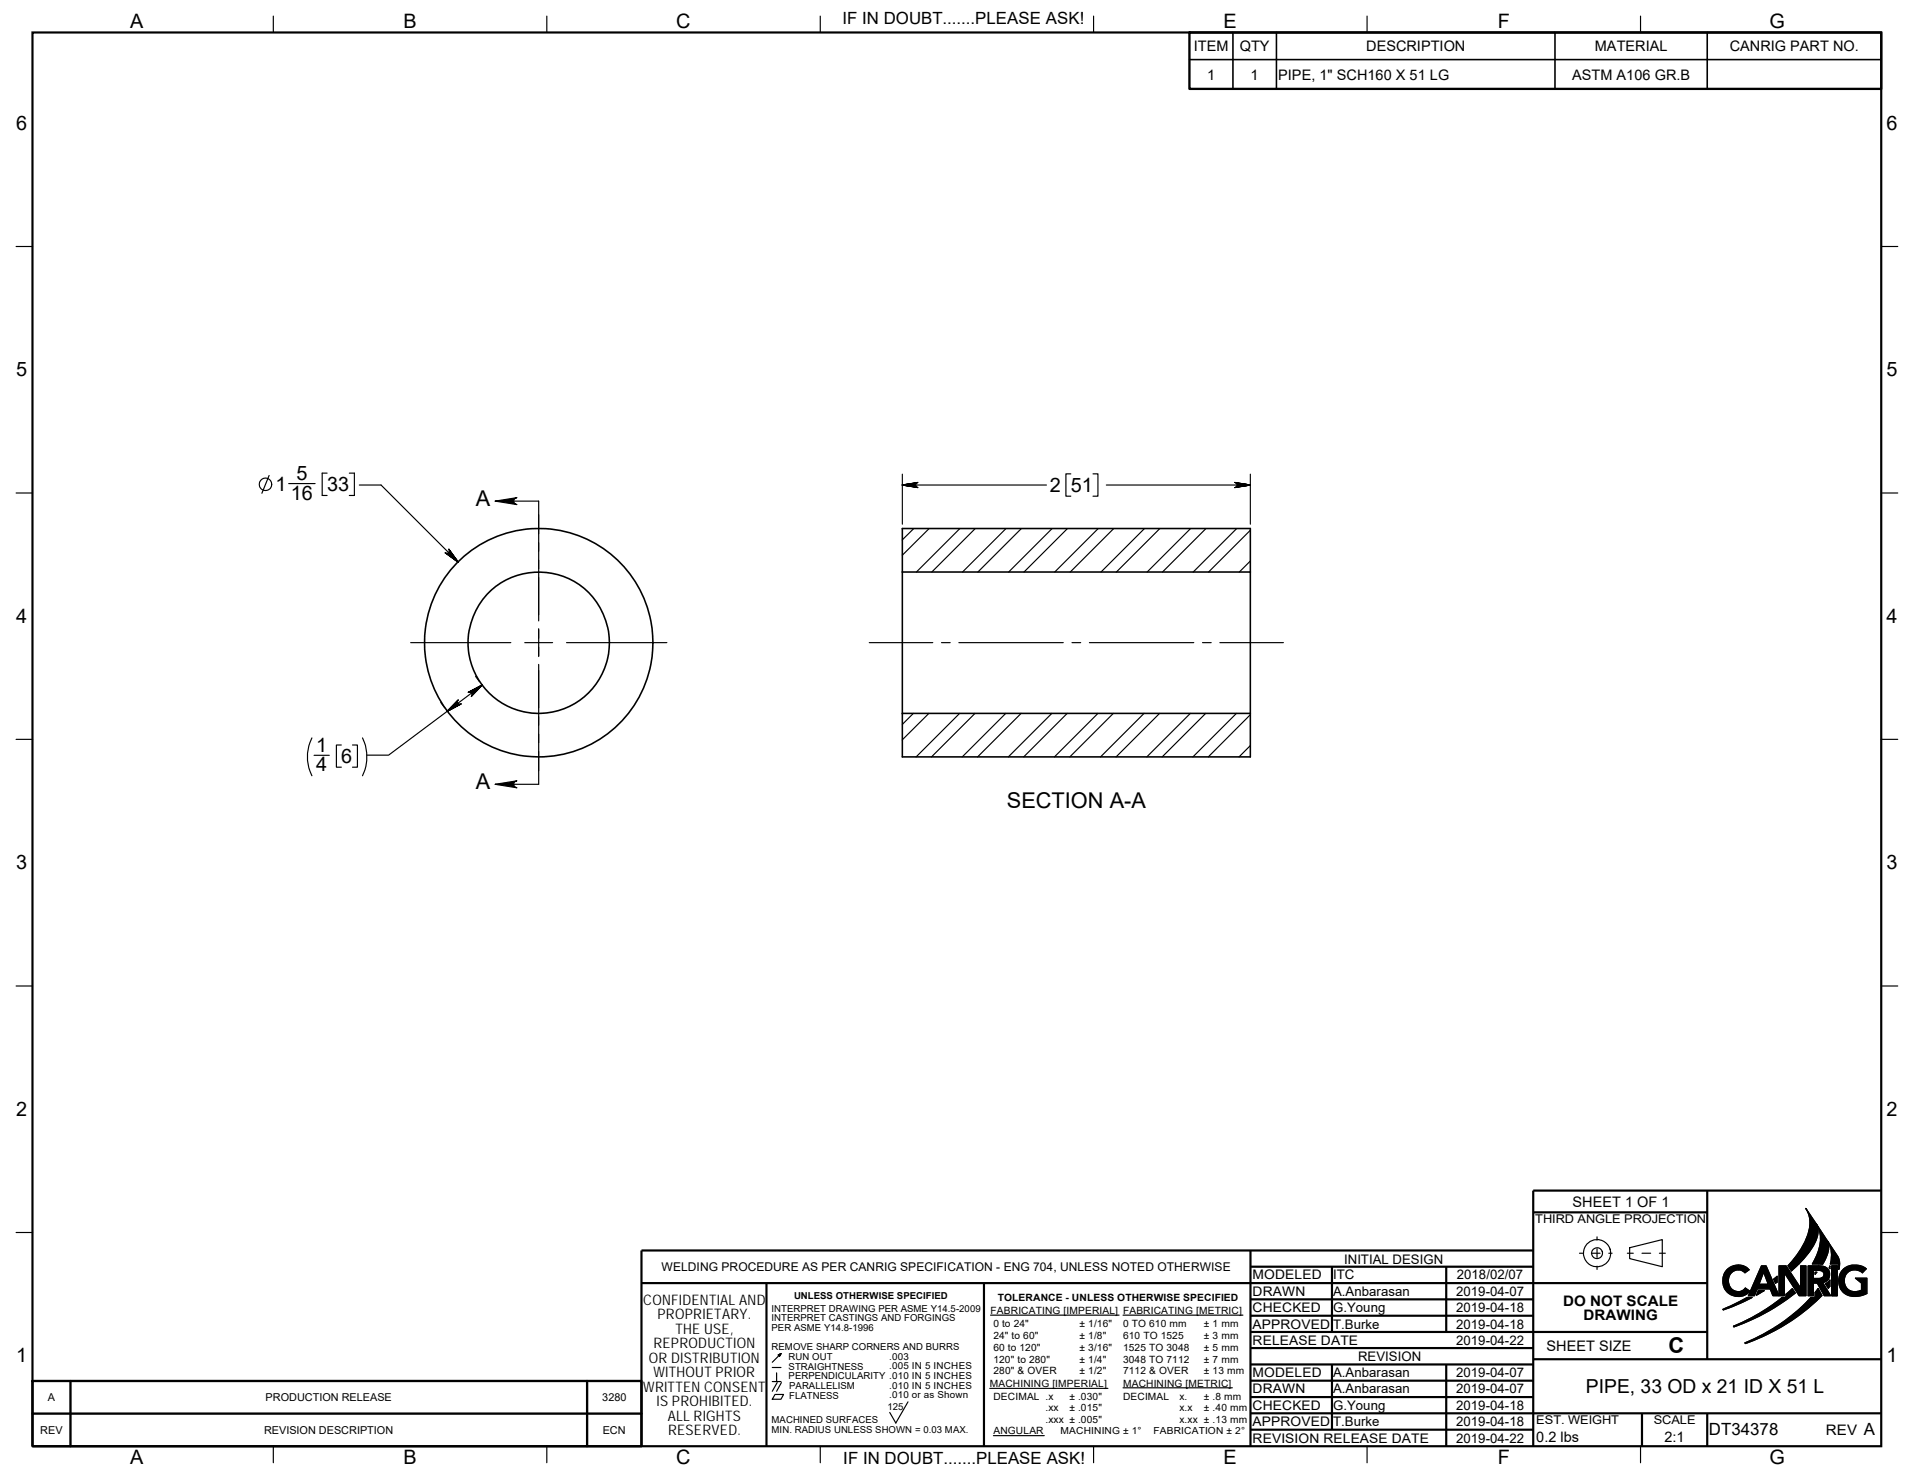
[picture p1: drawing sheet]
<svg xmlns="http://www.w3.org/2000/svg" width="279mm" height="216mm" viewBox="0 0 279 216" stroke-linecap="round" stroke-linejoin="round" font-family="sans-serif">
<g fill="none" stroke="#000" stroke-width=".17">
<path d="M39.9 2.3v2.4M79.8 2.3v2.4M119.7 2.3v2.4M159.6 2.3v2.4M199.6 2.3v2.4M239.5 2.3v2.4M2.3 36h2.5M274.6 36h2.4M2.3 72h2.5M39.3 69.4l-1.1 2.6M42.1 70.6h3.9M47.8 69.1h-.8v3.2h.8"/>
<path d="M51 69.1h.7v3.2h-.7M52.5 70.8h3.1l11.3 11.2M72.3 73.2h6.3v17.4M131.7 70.8h21.1M131.7 69.2v7.3M133.4 77.2l-1.7 1.6M135.6 77.2l-3.9 3.8M140.1 77.2l-6.3 6.3M142.4 77.2l-6.4 6.3M146.9 77.2l-6.4 6.3M149.1 77.2l-6.4 6.3M153.6 77.2l-6.4 6.3"/>
<path d="M155.8 77.2l-6.3 6.3M156.3 69.2h-.7v3.2h.7M159.6 69.2h.7v3.2h-.7M160.3 77.2l-6.3 6.3M161.5 70.8h21M162.6 77.2l-6.4 6.3M167.1 77.2l-6.4 6.3M169.3 77.2l-6.3 6.3M173.8 77.2l-6.4 6.3M176 77.2l-6.3 6.3M180.5 77.2l-6.3 6.3M182.5 77.4l-6.1 6.1"/>
<path d="M182.5 69.2v7.3M274.6 72h2.4M59.9 93.8h14.7M69.4 98.7l.6 .8M76.6 93.8h4.1M78.6 91.8v4M78.6 97v17.5h-6.3M82.7 93.8h14.6M126.9 93.8h9.3M137.4 93.8h1.3M140 93.8h15.2M156.5 93.8h1.3"/>
<path d="M159 93.8h15.3M175.5 93.8h1.3M178.1 93.8h9.2M182.5 81.9l-1.6 1.6M2.3 107.9h2.5M4.7 107.9h.1M45.5 107.7a6.2 6.2 0 0 0 0 5.5M45.8 110.3h2.3M49.8 108.8h-.7v3.2h.7M51.5 108.8h.7v3.2h-.7M52.9 107.7a6.4 6.4 0 0 1 0 5.5M64.3 102.6l.6 .7"/>
<path d="M70.4 100l-13.7 10.2h-3.1M133.3 104.1l-1.6 1.6M135.6 104.1l-3.9 3.9M140.1 104.1l-6.4 6.4M142.3 104.1l-6.3 6.4M146.8 104.1l-6.3 6.4M149.1 104.1l-6.4 6.4M153.5 104.1l-6.3 6.4M155.8 104.1l-6.4 6.4M160.3 104.1l-6.4 6.4M162.5 104.1l-6.3 6.4M167 104.1l-6.3 6.4"/>
<path d="M169.3 104.1l-6.4 6.4M173.8 104.1l-6.4 6.4M176 104.1l-6.3 6.4M180.5 104.1l-6.4 6.4M182.5 104.3l-6.1 6.2M182.5 108.8l-1.6 1.7M274.6 107.9h2.4M2.3 143.9h2.5M274.6 143.9h2.4M2.3 179.9h2.5M265.1 178.6l.1 .2a2.13 2.13 0 0 1 .2 1.3 9.3 9.3 0 0 1-2.8 4.4M265.1 178.6l1.6 2.5 .2 .5a3.8 3.8 0 0 1-.9 3l-1.4-.1a6.3 6.3 0 0 0 .9-5.2z"/>
<path d="M265.1 178.6l-1.5-2.2a4.4 4.4 0 0 1 .1 4.3 13.9 13.9 0 0 1-2.7 4.1l.5 .7 1.1-1M274.6 179.9h2.4M112.7 199.6h1.3M114 197.6l-1.3 1.3M144.6 192h18.8M163.9 192h17.5M230.6 182.9h.4M232.3 182.9h1.3M233.1 180.6v.4M233.1 182.3v1.3M233.1 184.8v.5M234.8 182.9h.5"/>
<path d="M237.6 182.9h.8M237.9 182.1l4.8-1.1v3.9l-4.8-1.2zM239.7 182.9h1.3M242.2 182.9h.9M251.5 191.1l3.5-1.7h.8l-2.7 1.3-1.5 .5zM252.1 185.4v-.1a2.32 2.32 0 0 1 3-.2l.2 .3-.6 .4-.5-.4h-.7l-.6 .3-.5 .5a1.82 1.82 0 0 0 .5 2l.4 .3 .6 .1 .5-.2 .4-.4 .6 .5-.7 .6a2.43 2.43 0 0 1-2-.1l-.5-.3-.5-.7a2.87 2.87 0 0 1 0-2zM253 193.6a27.2 27.2 0 0 0 7.2-4.2h.5v-.5l.9-.8 .5 .7a30.9 30.9 0 0 1-9 4.9zM254.7 196a27.2 27.2 0 0 0 9.7-6.6h.6v-.7l.4-.6 .6 1a29.4 29.4 0 0 1-11.2 7zM256.7 188.4h.8l-1.1 .7zM257.1 184.8h.7l1.9 4.3h-.9l-.4-.9h-1.9l-.4 .9h-.9zM257.5 185.7l.6 1.8h-1.3zM258.9 186.7l.5-.4v.9l-.2 .1z"/>
<path d="M259.7 184.8h1l2.1 3.2v-3.2h.8v4.3h-1l-2.1-3.3v3.3h-.8zM262.6 184.5h.1M263.9 184.8h2.2l.5 .2 .3 .3 .2 .5-.1 .8-.3 .4-.6 .2 1.1 1.9h-.9l-1-1.8h-.6v1.8h-.8zM264.7 185.4l1.1 .1 .2 .1 .3 .2-.1 .5-.4 .3h-1.1zM265 185.7h.2l-.2 .3zM266.5 187.4l.6-.5v.9l-.2 .3zM266.8 181.1l1.7 2.7a2.42 2.42 0 0 1-.1 1.5v-.8h-1.2a4.1 4.1 0 0 0-.4-3.4zM267.1 184.8v.4l-.1-.1zM267.4 184.8h.8v4.3h-.8zM269.1 185.3v-.1a2.72 2.72 0 0 1 3.3 0l-.5 .6-.5-.3-.4-.1h-.6l-.5 .2-.5 .6-.2 .9 .2 .6 .4 .5 .6 .3h.9l.4-.2v-1l-.9-.7h1.7v2.2a2.93 2.93 0 0 1-3.3 0l-.4-.5a2.49 2.49 0 0 1 .1-2.8zM39.9 211.1v2.4M79.8 211.1v2.4"/>
<path d="M112.7 201.7h1.3M113.1 203.6h1.3l-.4 .7h-1.3zM113.4 200.4v1.3M113.5 201.8l-.8 1.3M114.1 201.8l-.7 1.3M119.7 211.1v2.4M132.5 204.6l-1.7 3.1-.9-1.5M144.5 202.7h17.2M145 209.6h7.4M159.6 211.1v2.4M163.9 202.6h16M199.6 211.1v2.4"/>
<path d="M239.5 211.1v2.4"/>
<circle cx="38.8" cy="70.7" r=".91"/>
<circle cx="233.1" cy="182.9" r=".79"/>
<circle cx="233.1" cy="182.9" r="1.99"/>
</g>
<g fill="none" stroke="#000" stroke-width=".32">
<path d="M4.7 4.7h269.9v206.4h-269.9zM223.8 177h25.4M249.2 173.8v24.6M274.6 173.8h-50.8v37.3M93.6 187.3h155.6M111.9 187.3v23.8M143.6 187.3v23.8M182.5 192.1h41.3M182.5 182.5v28.6M182.5 189.7h41.3M182.5 184.9h41.3M182.5 194.4h66.7"/>
<path d="M182.5 196.8h41.3M182.5 199.2h41.3M194.4 184.9v9.5M194.4 199.2v9.5M211.1 184.9v9.5M211.1 199.2v11.9M223.8 198.4h50.8M223.8 182.5h-130.2v28.6M182.5 206.3h92.1M182.5 201.5h41.3M182.5 203.9h41.3M182.5 208.7h41.3"/>
<path d="M239.7 206.3v4.8M249.2 206.3v4.8"/>
</g>
<g fill="#000" stroke="#000" stroke-width=".17">
<path d="M72.3 73.2l3.2-.6-.3 .2a.51 .51 0 0 0-.2 .5 .51 .51 0 0 0 .5 .4z" fill-rule="evenodd"/>
<path d="M131.7 70.8l2.3-.4z" fill-rule="evenodd"/>
<path d="M131.7 70.8l2.2-.3z" fill-rule="evenodd"/>
<path d="M131.7 70.8l2.1-.3-.1 .1z" fill-rule="evenodd"/>
<path d="M131.7 70.8l2-.2v.1z" fill-rule="evenodd"/>
<path d="M131.7 70.8l2-.1v.2z" fill-rule="evenodd"/>
<path d="M131.7 70.8l2 .1v.1z" fill-rule="evenodd"/>
<path d="M131.7 70.8l2 .2 .1 .1z" fill-rule="evenodd"/>
<path d="M131.7 70.8l2.2 .3z" fill-rule="evenodd"/>
<path d="M131.7 70.8l2.3 .4z" fill-rule="evenodd"/>
<path d="M180.2 71.2l2.3-.4z" fill-rule="evenodd"/>
<path d="M180.4 71.1l2.1-.3z" fill-rule="evenodd"/>
<path d="M180.6 71l1.9-.2-2 .3z" fill-rule="evenodd"/>
<path d="M180.6 70.9l1.9-.1-1.9 .2z" fill-rule="evenodd"/>
<path d="M180.6 70.7l1.9 .1-1.9 .1z" fill-rule="evenodd"/>
<path d="M180.6 70.6l1.9 .2-1.9-.1z" fill-rule="evenodd"/>
<path d="M180.5 70.5l2 .3z" fill-rule="evenodd"/>
<path d="M180.4 70.5l2.1 .3z" fill-rule="evenodd"/>
<path d="M180.2 70.4l2.3 .4z" fill-rule="evenodd"/>
<path d="M65.5 80.1l1.4 1.9z" fill-rule="evenodd"/>
<path d="M65.6 80.3l1.3 1.7z" fill-rule="evenodd"/>
<path d="M65.6 80.4l1.3 1.6-1.3-1.5z" fill-rule="evenodd"/>
<path d="M65.6 80.5l1.3 1.5-1.4-1.4z" fill-rule="evenodd"/>
<path d="M65.4 80.7l.1-.1 1.4 1.4z" fill-rule="evenodd"/>
<path d="M65.3 80.8l.1-.1 1.5 1.3z" fill-rule="evenodd"/>
<path d="M65.2 80.8h.1l1.6 1.2z" fill-rule="evenodd"/>
<path d="M65.1 80.8l1.8 1.2z" fill-rule="evenodd"/>
<path d="M65 80.7l1.9 1.3z" fill-rule="evenodd"/>
<path d="M66.9 102.2l-1.6 1.6z" fill-rule="evenodd"/>
<path d="M66.8 102.3l-1.5 1.5z" fill-rule="evenodd"/>
<path d="M65.3 103.8l1.5-1.4v.1z" fill-rule="evenodd"/>
<path d="M65.3 103.8l1.5-1.3v.1z" fill-rule="evenodd"/>
<path d="M65.3 103.8l1.5-1.2 .1 .1z" fill-rule="evenodd"/>
<path d="M65.3 103.8l1.6-1.1 .1 .1z" fill-rule="evenodd"/>
<path d="M65.3 103.8l1.7-1h.1z" fill-rule="evenodd"/>
<path d="M65.3 103.8l1.9-1z" fill-rule="evenodd"/>
<path d="M65.3 103.8l2.1-1.1z" fill-rule="evenodd"/>
<path d="M70.4 100l-1.6 1.7z" fill-rule="evenodd"/>
<path d="M68.9 101.5l1.5-1.5-1.5 1.6z" fill-rule="evenodd"/>
<path d="M68.9 101.3l1.5-1.3-1.5 1.5z" fill-rule="evenodd"/>
<path d="M68.9 101.2l1.5-1.2-1.5 1.3z" fill-rule="evenodd"/>
<path d="M68.8 101.1l1.6-1.1-1.5 1.2z" fill-rule="evenodd"/>
<path d="M68.7 101l1.7-1-1.6 1.1z" fill-rule="evenodd"/>
<path d="M68.6 101l1.8-1-1.7 1z" fill-rule="evenodd"/>
<path d="M68.5 101l1.9-1z" fill-rule="evenodd"/>
<path d="M68.3 101.1l2.1-1.1z" fill-rule="evenodd"/>
<path d="M72.3 114.5l3.2-.5-.3 .1a.51 .51 0 0 0-.2 .6 .51 .51 0 0 0 .5 .3z" fill-rule="evenodd"/>
<path d="M263.6 176.4l1.6 2.3a1.87 1.87 0 0 1 .1 1.7 12.8 12.8 0 0 1-3.8 5.1l-.5-.7a11.5 11.5 0 0 0 3.2-5.7 3.9 3.9 0 0 0-.6-2.7z" fill-rule="evenodd"/>
<path d="M113.7 197.8l.3-.2z" fill-rule="evenodd"/>
<path d="M113.6 197.8l.4-.2z" fill-rule="evenodd"/>
<path d="M113.7 197.8l.3-.2z" fill-rule="evenodd"/>
<path d="M114 197.6l-.2 .4z" fill-rule="evenodd"/>
<path d="M251.5 191.1l3.5-1.7h.8l-2.5 1.2-1.7 .6z" fill-rule="evenodd"/>
<path d="M252.3 185.2a2.2 2.2 0 0 1 3 .2l-.6 .4a1.44 1.44 0 0 0-1.8-.2 1.44 1.44 0 0 0-.6 1.7 1.37 1.37 0 0 0 1 1.2 1.37 1.37 0 0 0 1.4-.4l.7 .4a2.28 2.28 0 0 1-3.4 0 2.28 2.28 0 0 1 .3-3.3z" fill-rule="evenodd"/>
<path d="M254.7 196l1.7-.7 2.4-1.3a19.1 19.1 0 0 0 3.9-2.9l1.7-1.7h.6a1.43 1.43 0 0 1 .4-1.3l.6 1a29.5 29.5 0 0 1-11.2 7z" fill-rule="evenodd"/>
<path d="M257.1 184.8l-1.9 4.3h.9l.4-.9h1.9l.4 .9h.9l-1.9-4.3zM257.5 185.7l.6 1.8h-1.3z" fill-rule="evenodd"/>
<path d="M256.7 188.4h.8l-1.1 .7z" fill-rule="evenodd"/>
<path d="M258.9 186.7l.5-.4v.9l-.2 .1z" fill-rule="evenodd"/>
<path d="M253 193.6l2-.9 1.9-1 1.8-1.2 1.4-1.1h.6v-.5l.9-.8 .5 .7a30.8 30.8 0 0 1-9 4.9z" fill-rule="evenodd"/>
<path d="M259.7 184.8h1l2.1 3.2v-3.2h.8v4.3h-1l-2.1-3.3v3.3h-.8z" fill-rule="evenodd"/>
<path d="M265 185.7h.2l-.2 .3z" fill-rule="evenodd"/>
<path d="M265.2 178.7l1.4 2.3a3.5 3.5 0 0 1-.6 3.6l-1.4-.1a6.3 6.3 0 0 0 .9-5.1z" fill-rule="evenodd"/>
<path d="M264.7 185.4a2.22 2.22 0 0 1 1.4 .2l.2 .3-.1 .4a.84 .84 0 0 1-.8 .3h-.7zM263.9 184.8v4.3h.8v-1.8h.6l1 1.8h.9l-1.1-1.9a1.24 1.24 0 0 0 1-1.5 1.24 1.24 0 0 0-1.5-.9z" fill-rule="evenodd"/>
<path d="M266.5 187.4l.6-.5v.9l-.2 .3z" fill-rule="evenodd"/>
<path d="M267.1 184.8v.4l-.1-.1z" fill-rule="evenodd"/>
<path d="M267.4 184.8v4.3h.8v-4.3z" fill-rule="evenodd"/>
<path d="M266.8 181.1l1.4 2.3a2.39 2.39 0 0 1 .2 1.9v-.8h-1.2a4.1 4.1 0 0 0-.4-3.4z" fill-rule="evenodd"/>
<path d="M268.9 185.5a2.71 2.71 0 0 1 3.5-.3l-.5 .6a1.6 1.6 0 0 0-2.7 .7 1.6 1.6 0 0 0 1.8 2l.7-.2v-1l-.9-.7h1.7v2.2a3.1 3.1 0 0 1-3.6-.3 2.52 2.52 0 0 1 0-3z" fill-rule="evenodd"/>
</g>
<g fill="none" stroke="#000" stroke-width=".23">
<path d="M173.6 8.7h101M180 4.7v8.3M186.3 4.7v8.3M227 4.7v8.3M249.2 4.7v8.3M131.7 83.5v20.6M131.7 83.5v-6.3h50.8v6.3M131.7 83.5h50.8M182.5 83.5v20.6M131.7 104.1h50.8M131.7 104.1v6.4h50.8v-6.4"/>
<circle cx="78.6" cy="93.8" r="10.3"/>
<circle cx="78.6" cy="93.8" r="16.7"/>
</g>
<path d="M173.6 4.7h101v8.3h-101zM4.7 201.6h88.9v9.5h-88.9zM4.7 206.4h88.9M10.3 201.6v9.5M85.7 201.6v9.5" fill="none" stroke="#000" stroke-width=".34"/>
<g font-size="3.2">
<text x="69.4" y="73.9">A</text>
<text x="69.4" y="115.2">A</text>
<text x="147" y="117.9">SECTION A-A</text>
<text x="243.5" y="197.5">C</text>
</g>
<g font-size="2.9">
<text x="19" y="4.1">A</text>
<text x="58.9" y="4.1">B</text>
<text x="98.7" y="4.1">C</text>
<text x="178.6" y="4.1">E</text>
<text x="218.6" y="4.1">F</text>
<text x="258.3" y="4.1">G</text>
<text x="2.3" y="19">6</text>
<text x="275.4" y="19">6</text>
<text x="2.3" y="54.9">5</text>
<text x="275.4" y="54.9">5</text>
<text x="40.2" y="71.7">1</text>
<text x="43.3" y="70.1">5</text>
<text x="47.8" y="71.7">33</text>
<text x="153.2" y="71.8">2</text>
<text x="156.3" y="71.8">51</text>
<text x="42.5" y="72.9">16</text>
<text x="2.3" y="90.9">4</text>
<text x="275.4" y="90.9">4</text>
<text x="46.1" y="109.8">1</text>
<text x="46.1" y="112.6">4</text>
<text x="49.8" y="111.3">6</text>
<text x="2.3" y="126.9">3</text>
<text x="275.4" y="126.9">3</text>
<text x="2.3" y="162.9">2</text>
<text x="275.4" y="162.9">2</text>
<text x="2.3" y="198.9">1</text>
<text x="275.4" y="198.9">1</text>
<text x="19" y="213.7">A</text>
<text x="58.9" y="213.7">B</text>
<text x="98.7" y="213.7">C</text>
<text x="178.6" y="213.7">E</text>
<text x="218.6" y="213.7">F</text>
<text x="258.3" y="213.7">G</text>
</g>
<text font-size="2.8" x="231.5" y="203.4">PIPE, 33 OD x 21 ID X 51 L</text>
<g font-size="2.5">
<text x="123" y="3.5">IF IN DOUBT.......PLEASE ASK!</text>
<text x="249.4" y="209.5">DT34378</text>
<text x="272.1" y="209.5">A</text>
<text x="123.1" y="213.7">IF IN DOUBT.......PLEASE ASK!</text>
</g>
<g font-size="2.1">
<text x="174.3" y="7.5">ITEM</text>
<text x="176.2" y="11.6">1</text>
<text x="181" y="7.5">QTY</text>
<text x="182.6" y="11.6">1</text>
<text x="186.6" y="11.6">PIPE, 1&quot; SCH160 X 51 LG</text>
<text x="199.4" y="7.5">DESCRIPTION</text>
<text x="229.5" y="11.6">ASTM A106 GR.B</text>
<text x="232.8" y="7.5">MATERIAL</text>
<text x="252.5" y="7.5">CANRIG PART NO.</text>
<text x="229.6" y="176.1">SHEET 1 OF 1</text>
<text x="93.9" y="190.5">CONFIDENTIAL AND</text>
<text x="228.2" y="190.6">DO NOT SCALE</text>
<text x="95.4" y="196.8">REPRODUCTION</text>
<text x="96" y="192.6">PROPRIETARY.</text>
<text x="98.6" y="194.7">THE USE,</text>
<text x="225.8" y="197.1">SHEET SIZE</text>
<text x="231.1" y="192.7">DRAWING</text>
<text x="93.9" y="203.2">WRITTEN CONSENT</text>
<text x="94.7" y="199">OR DISTRIBUTION</text>
<text x="95.4" y="201.1">WITHOUT PRIOR</text>
<text x="95.8" y="205.3">IS PROHIBITED.</text>
<text x="97.5" y="207.4">ALL RIGHTS</text>
<text x="97.5" y="209.5">RESERVED.</text>
<text x="266.5" y="209.5">REV</text>
<text x="224.3" y="210.5">0.2 lbs</text>
<text x="243" y="210.4">2:1</text>
</g>
<g font-size="1.9">
<text x="196.2" y="184.5">INITIAL DESIGN</text>
<text x="182.9" y="189.1">DRAWN</text>
<text x="182.9" y="191.5">CHECKED</text>
<text x="182.9" y="186.8">MODELED</text>
<text x="194.6" y="189.1">A.Anbarasan</text>
<text x="194.6" y="191.5">G.Young</text>
<text x="194.6" y="186.8">ITC</text>
<text x="212.6" y="189.1">2019-04-07</text>
<text x="212.6" y="191.5">2019-04-18</text>
<text x="212.7" y="186.8">2018/02/07</text>
<text x="182.9" y="194">APPROVED</text>
<text x="182.9" y="196.3">RELEASE DATE</text>
<text x="194.6" y="194">T.Burke</text>
<text x="212.6" y="196.3">2019-04-22</text>
<text x="212.6" y="194">2019-04-18</text>
<text x="182.9" y="203.4">DRAWN</text>
<text x="182.9" y="201.1">MODELED</text>
<text x="194.6" y="203.4">A.Anbarasan</text>
<text x="194.6" y="201.1">A.Anbarasan</text>
<text x="198.2" y="198.6">REVISION</text>
<text x="212.6" y="203.4">2019-04-07</text>
<text x="212.6" y="201.1">2019-04-07</text>
<text x="182.9" y="208.2">APPROVED</text>
<text x="182.9" y="205.8">CHECKED</text>
<text x="194.6" y="208.2">T.Burke</text>
<text x="194.6" y="205.8">G.Young</text>
<text x="212.6" y="208.2">2019-04-18</text>
<text x="212.6" y="205.8">2019-04-18</text>
<text x="182.9" y="210.7">REVISION RELEASE DATE</text>
<text x="212.6" y="210.7">2019-04-22</text>
</g>
<g font-size="1.8">
<text x="224.1" y="178.6">THIRD ANGLE PROJECTION</text>
<text x="96.6" y="185.5">WELDING PROCEDURE AS PER CANRIG SPECIFICATION - ENG 704, UNLESS NOTED OTHERWISE</text>
<text x="224.3" y="207.9">EST. WEIGHT</text>
<text x="241.4" y="207.9">SCALE</text>
</g>
<g font-size="1.6">
<text x="5.9" y="209.3">REV</text>
<text x="7" y="204.6">A</text>
<text x="38.5" y="209.3">REVISION DESCRIPTION</text>
<text x="38.8" y="204.6">PRODUCTION RELEASE</text>
<text x="87.9" y="204.6">3280</text>
<text x="88" y="209.3">ECN</text>
</g>
<g font-size="1.5">
<text x="144.6" y="191.8">FABRICATING [IMPERIAL] FABRICATING [METRIC]</text>
<text x="145.6" y="189.9">TOLERANCE - UNLESS OTHERWISE SPECIFIED</text>
<text x="145" y="193.7">0 to 24&quot;</text>
<text x="145" y="195.5">24&quot; to 60&quot;</text>
<text x="145" y="197.3">60 to 120&quot;</text>
<text x="157.6" y="193.7">± 1/16&quot;</text>
<text x="157.6" y="195.5">± 1/8&quot;</text>
<text x="157.6" y="197.3">± 3/16&quot;</text>
<text x="163.9" y="197.3">1525 TO 3048</text>
<text x="163.9" y="195.5">610 TO 1525</text>
<text x="163.9" y="193.7">0 TO 610 mm</text>
<text x="175.7" y="195.5">± 3 mm</text>
<text x="175.7" y="193.7">± 1 mm</text>
<text x="175.7" y="197.3">± 5 mm</text>
<text x="144.5" y="202.5">MACHINING [IMPERIAL]</text>
<text x="145" y="198.9">120&quot; to 280&quot;</text>
<text x="145" y="200.6">280&quot; &amp; OVER</text>
<text x="157.6" y="200.6">± 1/2&quot;</text>
<text x="157.6" y="198.9">± 1/4&quot;</text>
<text x="163.9" y="202.4">MACHINING [METRIC]</text>
<text x="163.9" y="198.9">3048 TO 7112</text>
<text x="163.9" y="200.6">7112 &amp; OVER</text>
<text x="175.7" y="200.6">± 13 mm</text>
<text x="175.7" y="198.9">± 7 mm</text>
<text x="145" y="209.4">ANGULAR</text>
<text x="145" y="204.4">DECIMAL .x</text>
<text x="152.6" y="207.7">.xxx ± .005&quot;</text>
<text x="152.6" y="206">.xx</text>
<text x="156.1" y="204.4">± .030&quot;</text>
<text x="156.1" y="206">± .015&quot;</text>
<text x="163.9" y="204.4">DECIMAL</text>
<text x="172.2" y="206">x.x</text>
<text x="172.2" y="204.4">x.</text>
<text x="172.2" y="207.7">x.xx ± .13 mm</text>
<text x="175.7" y="206">± .40 mm</text>
<text x="175.7" y="204.4">± .8 mm</text>
</g>
<g font-size="1.4">
<text x="112.6" y="191.5">INTERPRET DRAWING PER ASME Y14.5-2009</text>
<text x="115.9" y="189.6">UNLESS OTHERWISE SPECIFIED</text>
<text x="112.6" y="192.9">INTERPRET CASTINGS AND FORGINGS</text>
<text x="112.6" y="194.3">PER ASME Y14.8-1996</text>
<text x="112.6" y="197.1">REMOVE SHARP CORNERS AND BURRS</text>
<text x="115.1" y="198.5">RUN OUT</text>
<text x="115.1" y="199.9">STRAIGHTNESS</text>
<text x="115.1" y="201.4">PERPENDICULARITY .010 IN 5 INCHES</text>
<text x="115.2" y="202.8">PARALLELISM</text>
<text x="129.8" y="198.5">.003</text>
<text x="129.8" y="199.9">.005 IN 5 INCHES</text>
<text x="129.8" y="202.7">.010 IN 5 INCHES</text>
<text x="112.6" y="207.7">MACHINED SURFACES</text>
<text x="112.6" y="209.1">MIN. RADIUS UNLESS SHOWN = 0.03 MAX.</text>
<text x="115.2" y="204.2">FLATNESS</text>
<text x="129.6" y="205.9">125</text>
<text x="129.8" y="204.1">.010 or as Shown</text>
<text x="154.8" y="209.4">MACHINING ± 1°</text>
<text x="168.4" y="209.4">FABRICATION ± 2°</text>
</g>
</svg>
